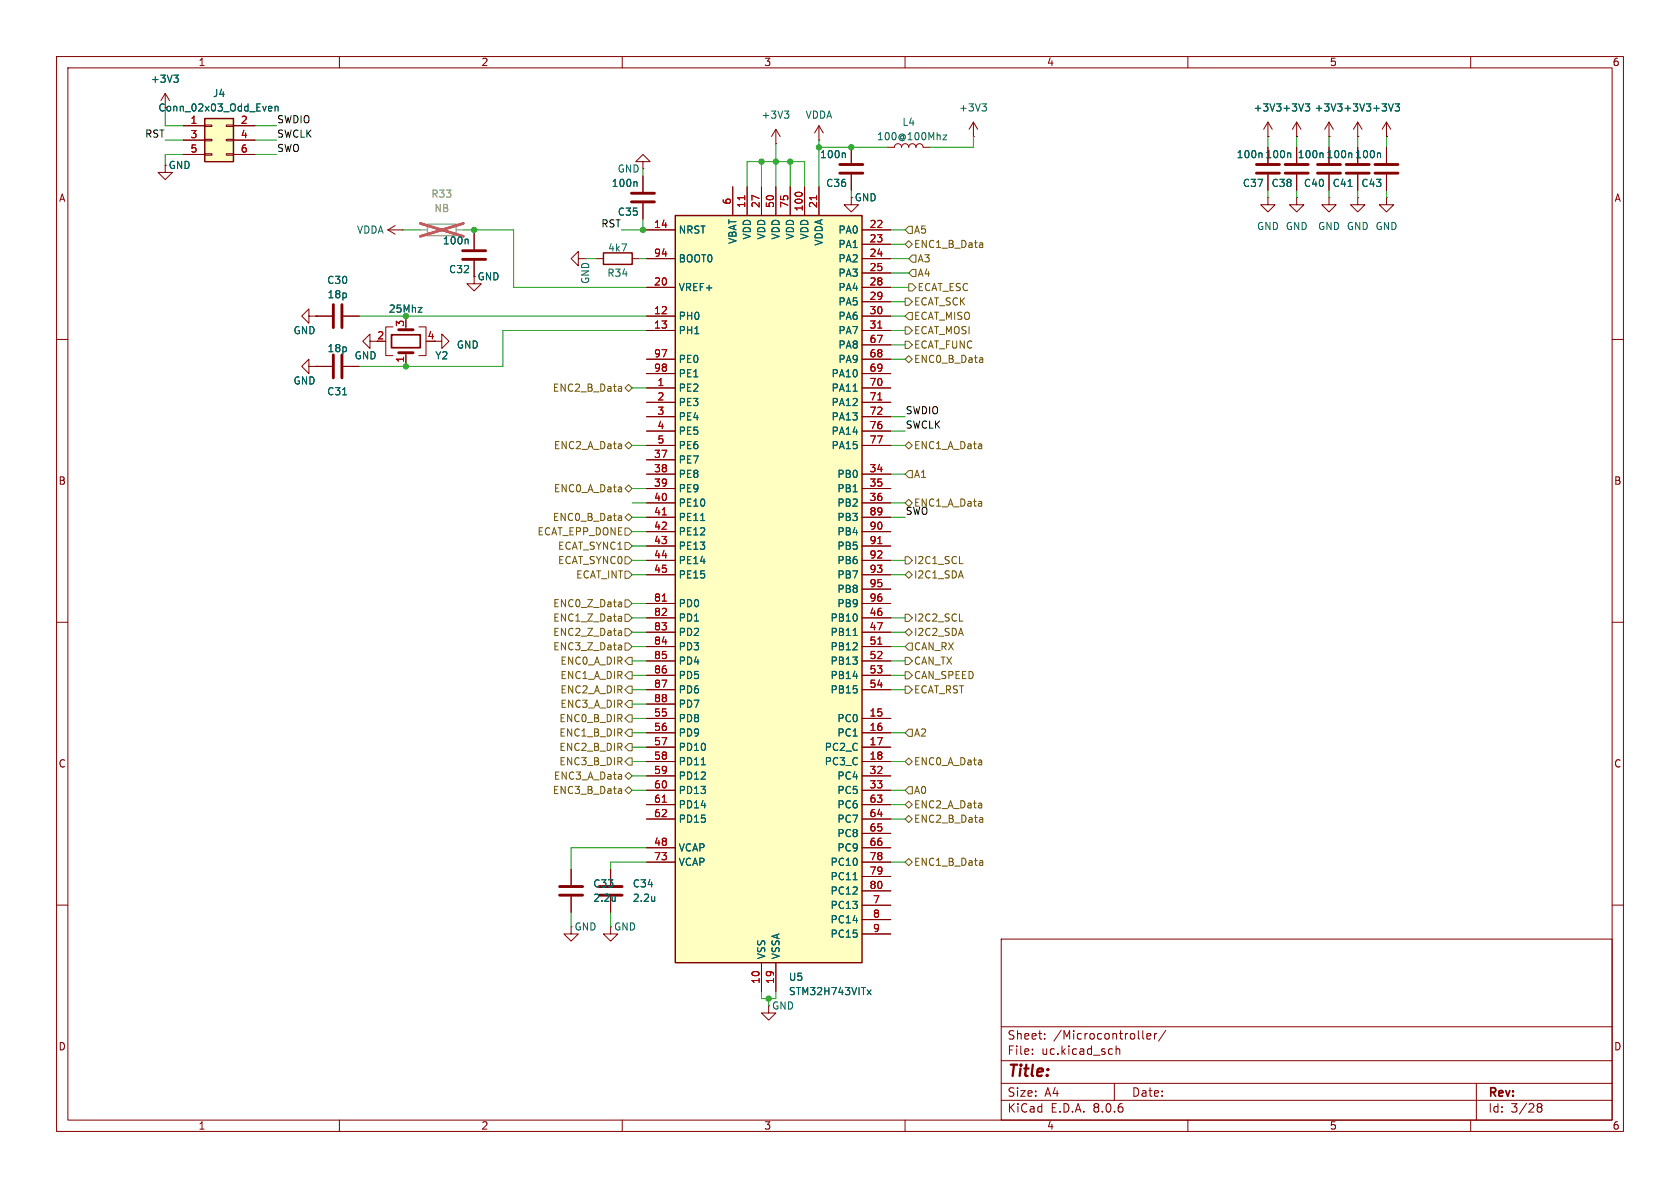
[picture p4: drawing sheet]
<svg xmlns="http://www.w3.org/2000/svg" width="297mm" height="210mm" viewBox="0 0 297 210" stroke-linecap="round" stroke-linejoin="round" font-family="sans-serif">
<g fill="none" stroke="#840000" stroke-width=".18">
<path d="M10 10h277v190h-277zM12 12h273v186h-273zM29.2 16.5l-.8 1.3M29.2 16.5v2.6M29.2 16.5l.8 1.3M60 10v2M110 10v2M160 10v2M210 10v2M260 10v2M29.2 29.2v1.3h1.3l-1.3 1.3-1.3-1.3h1.3M69.8 39.9l-1.2 .7"/>
<path d="M172.1 24.1h.1M172.1 21.6l-.8 1.3M172.1 21.6v2.5M172.1 21.6l.7 1.3M224.2 34.9v1.3h1.2l-1.2 1.3-1.3-1.3h1.3M224.2 34.9h.1M10 60h2M68.6 40.6l1.2 .8M68.6 40.6h2.5M71.1 40.6h.1M285 60h2M54.6 64.8v-1.3l-1.3 1.3 1.3 1.2v-1.2h1.3"/>
<path d="M55.9 64.8h.1M10 110h2M285 110h2M10 160h2M285 160h2M101 163.8v1.3h1.2l-1.2 1.3-1.3-1.3h1.3M107.9 163.8v1.3h1.3l-1.3 1.3-1.2-1.3h1.2M177 166h108v32h-108zM60 198v2M110 198v2M160 198v2M177 194.5h108"/>
<path d="M177 191.5h108M177 187.5h108M177 181.5h108M182.5 186.3v.1M182.5 185.5v.1M184.7 183.6v.1M184.7 182.8v.1M197 191.5v3M197.3 184.9v1.5M197.3 185.5l.2-.1 .4 .1 .1 .9M202 182.2v1.3l.2 .2M202.7 183.2l.8-.1-.1-.3-.4-.1-.3 .2 .1 .7h.6"/>
<path d="M204.1 182.7v1M204.5 182.7l-.3 .1-.1 .2M206.1 182.1l-1.3 2M210 198v2M260 198v2M261 191.5v6.5M271.7 195.5l.3 .2M271.7 195.4l.3-.3 .5 .1 .1 .3-.3 .2M272 195.7h.3M272 195.7l-.3 .3M272.3 195.7l.3 .3-.1 .5-.5 .1-.3-.3"/>
</g>
<path d="M30.7 13.3h.8l-.4 .5M31.3 13.8l.2 .2v.3l-.2 .2M173.6 18.4h.8l-.4 .4M174.1 18.8l.3 .3v.3l-.3 .2" fill="none" stroke="#006464" stroke-width=".18"/>
<path d="M119.4 38.1h33v132.1h-33z" fill="#ffffc2"/>
<path d="M119.4 38.1h33v132.1h-33z" fill="none" stroke="#840000" stroke-width=".25"/>
<g fill="none" stroke="#840000" stroke-width=".18">
<path d="M113.7 28.6h1.2l-1.2-1.3-1.3 1.3h1.3v1.2M113.7 29.8h.1M113.7 31.1v2.8M113.7 35.9v2.8M129.5 33v5.1M132.1 33v5.1M134.6 33v5.1M137.2 33v5.1M139.7 33v5.1M142.2 33v5.1M144.8 33v5.1M240 34.9v1.3h1.3l-1.3 1.3-1.2-1.3h1.2"/>
<path d="M240 34.9h.1M245.1 34.9v1.3h1.3l-1.3 1.3-1.3-1.3h1.3M245.1 34.9h.1M114.3 55.9h5.1M114.3 58.4h5.1M114.3 40.6h5.1M114.3 50.8h5.1M114.3 45.7h5.1M152.4 55.9h5.1M152.4 58.4h5.1M152.4 40.6h5.1M152.4 50.8h5.1"/>
<path d="M152.4 43.2h5.1M152.4 45.7h5.1M152.4 48.3h5.1M152.4 53.3h5.1M65.4 60.3v-1.2l-1.3 1.2 1.3 1.3v-1.3h1.3M114.3 68.6h5.1M114.3 71.1h5.1M114.3 73.7h5.1M114.3 76.2h5.1M114.3 78.7h5.1M114.3 63.5h5.1M114.3 66h5.1"/>
<path d="M152.4 68.6h5.1M152.4 71.1h5.1M152.4 73.7h5.1M152.4 76.2h5.1M152.4 78.7h5.1M152.4 61h5.1M152.4 63.5h5.1M152.4 66h5.1M114.3 83.8h5.1M114.3 86.4h5.1M114.3 88.9h5.1M114.3 81.3h5.1"/>
<path d="M114.3 91.4h5.1M114.3 94h5.1M114.3 96.5h5.1M114.3 99.1h5.1M152.4 83.8h5.1M152.4 86.4h5.1M152.4 88.9h5.1M152.4 91.4h5.1M152.4 94h5.1M152.4 96.5h5.1M152.4 99.1h5.1M114.3 101.6h5.1"/>
<path d="M114.3 109.2h5.1M114.3 111.8h5.1M114.3 114.3h5.1M114.3 116.8h5.1M114.3 119.4h5.1M114.3 106.7h5.1M152.4 101.6h5.1M152.4 109.2h5.1M152.4 111.8h5.1M152.4 114.3h5.1M152.4 116.8h5.1M152.4 119.4h5.1"/>
<path d="M152.4 106.7h5.1M152.4 104.1h5.1M114.3 127h5.1M114.3 129.5h5.1M114.3 132.1h5.1M114.3 134.6h5.1M114.3 137.2h5.1M114.3 139.7h5.1M114.3 121.9h5.1M114.3 124.5h5.1M152.4 127h5.1M152.4 129.5h5.1"/>
<path d="M152.4 132.1h5.1M152.4 134.6h5.1M152.4 137.2h5.1M152.4 139.7h5.1M152.4 121.9h5.1M114.3 149.9h5.1M114.3 142.2h5.1M114.3 144.8h5.1M114.3 152.4h5.1M152.4 149.9h5.1M152.4 142.2h5.1M152.4 144.8h5.1"/>
<path d="M152.4 147.3h5.1M152.4 152.4h5.1M152.4 154.9h5.1M152.4 157.5h5.1M134.6 170.2v5.1M135.9 177.8v1.3h1.3l-1.3 1.2-1.3-1.2h1.3M137.2 170.2v5.1M152.4 160h5.1M152.4 162.6h5.1M152.4 165.1h5.1"/>
</g>
<path d="M131.7 34.6v.7M144.4 34.6v.7M155.2 58h.7M155.2 70.7h.7M117.1 91h.7M155.2 96.1h.7M117.1 106.3h.7M155.2 113.9h.7M117.1 141.8h.7" fill="none" stroke="#a90000" stroke-width=".18"/>
<path d="M112.4 32.1l.2 .2v.7M150.8 69.2h.7M123.9 92h.7M150.8 112.3h.7M124 135.2h.7M150.8 155.5h.7M153.3 175l.7 .8M154 175l-.7 .8" fill="none" stroke="#006464" stroke-width=".18"/>
<path d="M111.6 34.2h4.1M111.6 35.7h4.1" fill="none" stroke="#840000" stroke-width=".51"/>
<path d="M36.2 21h5.1v7.6h-5.1z" fill="#ffffc2"/>
<g fill="none" stroke="#840000" stroke-width=".18">
<path d="M32.4 22.2h3.8M32.4 24.8h3.8M32.4 27.3h3.8M36.2 27.2h1.3v.2h-1.3zM36.2 24.6h1.3v.3h-1.3zM36.2 22.1h1.3v.3h-1.3zM40 27.2h1.3v.2h-1.3zM40 24.6h1.3v.3h-1.3zM40 22.1h1.3v.3h-1.3zM41.3 22.2h3.8M41.3 24.8h3.8M41.3 27.3h3.8"/>
<path d="M113.7 31.1v2.8M113.7 35.9v2.8M129.5 33v5.1M132.1 33v5.1M134.6 33v5.1M137.2 25.4h.1M137.2 22.9l-.8 1.2M137.2 22.9v2.5M137.2 33v5.1M137.2 22.9l.7 1.2M139.7 33v5.1M142.2 33v5.1"/>
<path d="M144.8 24.8h.1M144.8 22.2l-.8 1.3M144.8 22.2v2.6M144.8 33v5.1M144.8 22.2l.7 1.3M150.5 34.9v1.3h1.3l-1.3 1.3-1.3-1.3h1.3M150.5 26v2.8M150.5 30.9v2.8M156.8 26h1.3a.64 .64 0 0 1 .6-.6 .64 .64 0 0 1 .7 .6 .64 .64 0 0 1 .6-.6 .64 .64 0 0 1 .7 .6 .64 .64 0 0 1 .6-.6 .64 .64 0 0 1 .6 .6 .64 .64 0 0 1 .7-.6 .64 .64 0 0 1 .6 .6h1.3M224.2 24.1h.1M224.2 21.6v2.5M224.2 26v2.8"/>
<path d="M224.2 30.9v2.8M224.2 21.6l-.8 1.3M224.2 21.6l.7 1.3M229.2 34.9v1.3h1.3l-1.3 1.3-1.2-1.3h1.2M229.2 34.9h.1M229.2 24.1h.1M229.2 21.6v2.5M229.2 26v2.8M229.2 30.9v2.8M229.2 21.6l-.7 1.3M229.2 21.6l.8 1.3M234.9 34.9v1.3h1.3l-1.3 1.3-1.2-1.3h1.2"/>
<path d="M234.9 34.9h.1M234.9 24.1h.1M234.9 21.6v2.5M234.9 26v2.8M234.9 30.9v2.8M234.9 21.6l-.7 1.3M234.9 21.6l.8 1.3M240 24.1h.1M240 21.6l-.7 1.3M240 21.6v2.5M240 26v2.8M240 30.9v2.8"/>
<path d="M240 21.6l.8 1.3M245.1 24.1h.1M245.1 21.6l-.8 1.3M245.1 21.6v2.5M245.1 26v2.8M245.1 30.9v2.8M245.1 21.6l.8 1.3M54.6 55.9v-1.3l-1.3 1.3 1.3 1.3v-1.3h1.3M55.9 55.9h.1M55.9 55.9h2.8M60.7 55.9h2.8M69.5 57.8h-1.3v5.1h1.3"/>
<path d="M74 57.8h1.3v5.1h-1.3M83.8 46.1v4.1h1.3l-1.3 1.2-1.3-1.2h1.3M83.8 41.3v2.8M102.2 45.7v-1.2l-1.2 1.2 1.2 1.3v-1.3h1.3M103.5 45.7h.1M105.4 45.7h1.3M111.8 45.7h1.2M114.3 45.7h5.1M114.3 55.9h5.1M114.3 58.4h5.1M114.3 40.6h5.1M114.3 50.8h5.1"/>
<path d="M152.4 45.7h5.1M152.4 55.9h5.1M152.4 58.4h5.1M152.4 40.6h5.1M152.4 50.8h5.1M152.4 43.2h5.1M152.4 48.3h5.1M152.4 53.3h5.1M55.9 64.8h.1M55.9 64.8h2.8M60.7 64.8h2.8M67.9 60.3h.3"/>
<path d="M71.8 62.4v1.7M76.8 60.3h1.3v-1.2l1.3 1.2-1.3 1.3v-1.3M114.3 68.6h5.1M114.3 71.1h5.1M114.3 73.7h5.1M114.3 76.2h5.1M114.3 78.7h5.1M114.3 63.5h5.1M114.3 66h5.1M152.4 68.6h5.1M152.4 71.1h5.1M152.4 73.7h5.1"/>
<path d="M152.4 76.2h5.1M152.4 78.7h5.1M152.4 61h5.1M152.4 63.5h5.1M152.4 66h5.1M114.3 83.8h5.1M114.3 86.4h5.1M114.3 88.9h5.1M114.3 81.3h5.1M114.3 91.4h5.1M114.3 94h5.1M114.3 96.5h5.1"/>
<path d="M114.3 99.1h5.1M152.4 83.8h5.1M152.4 86.4h5.1M152.4 88.9h5.1M152.4 91.4h5.1M152.4 94h5.1M152.4 96.5h5.1M152.4 99.1h5.1M114.3 101.6h5.1M114.3 109.2h5.1M114.3 111.8h5.1M114.3 114.3h5.1"/>
<path d="M114.3 116.8h5.1M114.3 119.4h5.1M114.3 106.7h5.1M152.4 101.6h5.1M152.4 109.2h5.1M152.4 111.8h5.1M152.4 114.3h5.1M152.4 116.8h5.1M152.4 119.4h5.1M152.4 106.7h5.1M152.4 104.1h5.1M114.3 127h5.1"/>
<path d="M114.3 129.5h5.1M114.3 132.1h5.1M114.3 134.6h5.1M114.3 137.2h5.1M114.3 139.7h5.1M114.3 121.9h5.1M114.3 124.5h5.1M152.4 127h5.1M152.4 129.5h5.1M152.4 132.1h5.1M152.4 134.6h5.1M152.4 137.2h5.1"/>
<path d="M152.4 139.7h5.1M152.4 121.9h5.1M101 153.7v2.8M101 158.5v2.8M107.9 153.7v2.8M107.9 158.5v2.8M114.3 149.9h5.1M114.3 142.2h5.1M114.3 144.8h5.1M114.3 152.4h5.1M152.4 149.9h5.1M152.4 142.2h5.1"/>
<path d="M152.4 144.8h5.1M152.4 147.3h5.1M152.4 152.4h5.1M152.4 154.9h5.1M152.4 157.5h5.1M134.6 170.2v5.1M137.2 170.2v5.1M152.4 160h5.1M152.4 162.6h5.1M152.4 165.1h5.1"/>
</g>
<path d="M36.2 21h5.1v7.6h-5.1zM106.7 44.7h5.1v2h-5.1z" fill="none" stroke="#840000" stroke-width=".25"/>
<g fill="none" stroke="#006464" stroke-width=".18">
<path d="M30.7 13.3h.8l-.4 .5M31.3 13.8l.2 .2v.3l-.2 .2M47.7 18.8h.3l.1 .3-.6 .1M48 19.6h-.3M48.6 18.9l.2-.1h.3l.1 .8M48.6 18.8v.8M138.7 19.6h.8l-.5 .5M230.7 18.4h.8l-.4 .4M231.3 18.8l.2 .3v.3l-.2 .2M246.6 18.4h.8l-.4 .4M247.2 18.8l.2 .3v.3l-.2 .2M112.4 32.1l.2 .2v.7"/>
<path d="M139.2 20.1l.3 .3v.3l-.3 .2M149.3 27l.1 .2v.7M166.7 23.9h.7l-.7 .8h.7M228 27l.2 .2v.7M238.3 33h.7M243.9 27l.2 .2v.7M73.9 54.3h.7l-.7 .9h.7M82.6 42.3l.2 .2v.6M60.6 69.8h.7M150.8 69.2h.7M123.9 92h.7M150.8 112.3h.7"/>
<path d="M124 135.2h.7M108.8 158.5v.8M108.8 159.2l-.1 .1M115.7 158.5v.8M115.7 159.2v.1M150.8 155.5h.7M153.3 175l.7 .8M154 175l-.7 .8"/>
</g>
<path d="M69.2 59.2h5.1v2.3h-5.1z" fill="none" stroke="#840000" stroke-width=".3"/>
<g fill="none" stroke="#840000" stroke-width=".51">
<path d="M148.5 29.1h4M148.5 30.6h4M222.1 29.1h4.1M222.1 30.6h4.1M227.2 29.1h4.1M227.2 30.6h4.1M232.9 29.1h4.1M232.9 30.6h4.1M238 29.1h4.1M238 30.6h4.1M243.1 29.1h4M243.1 30.6h4"/>
<path d="M58.9 53.8v4.1M60.5 53.8v4.1M70.5 58.3h2.5M81.8 44.3h4.1M81.8 45.8h4.1M58.9 62.7v4.1M60.5 62.7v4.1M70.5 62.4h2.5M98.9 158.2h4.1M98.9 156.7h4.1M105.9 158.2h4.1M105.9 156.7h4.1"/>
</g>
<path d="M75.6 39.6h5v2.1h-5z" fill="none" stroke="#a1a1a1" stroke-width=".25"/>
<path d="M74.3 40.6h1.3M80.6 40.6h1.3" fill="none" stroke="#a1a1a1" stroke-width=".18"/>
<path d="M74.3 39.5l7.6 2.3M81.9 39.5l-7.6 2.3" fill="none" stroke="#e65255" stroke-width=".46"/>
<g fill="none" stroke="#725600" stroke-width=".18">
<path d="M160 57.8h.7l.6 .6-.6 .7h-.7zM160 52.7h.7l.6 .6-.6 .7h-.7zM160.7 42.5l.6 .7-.6 .6-.7-.6zM160.7 50.2h.6l.6 .6-.6 .6h-.6zM160.7 40h.6v1.3h-.6l-.7-.7zM160.7 55.2h.6v1.3h-.6l-.7-.6zM160.7 45.7l.6-.6h.6v1.3h-.6zM160.7 48.3l.6-.7h.6v1.3h-.6zM173.6 42.9l.1 .2v.7M173.7 43.7l-.1 .1M173.7 43.2l-.1 .1M109.7 68.3l.2 .2v.7"/>
<path d="M109.9 69.1l-.1 .1M109.9 68.6l-.1 .1M110.5 78.7l.6-.6 .7 .6-.7 .7zM110.5 68.6l.6-.7 .7 .7-.7 .6zM160 78.7l.7-.6 .6 .6-.6 .7zM160 60.3h.7l.6 .7-.6 .6h-.7zM160.7 62.9l.6 .6-.6 .6-.7-.6zM173.6 63.2l.1 .2v.7M173.7 64l-.1 .1M173.7 63.5l-.1 .1M109.7 91.2l.2 .2v.6M109.9 92h-.1"/>
<path d="M109.9 91.5h-.1M110.5 91.4l.6-.6 .7 .6-.7 .7zM110.5 93.3h.6l.7 .7-.7 .6h-.6zM110.5 86.4l.6-.7 .7 .7-.7 .6zM110.5 95.9h.6l.7 .6-.7 .7h-.6zM110.5 98.4h.6l.7 .7-.7 .6h-.6zM160 98.4h.7l.6 .7-.6 .6h-.7zM160.7 83.2h.6v1.3h-.6l-.7-.7zM160.7 88.3l.6 .6-.6 .6-.7-.6zM169.6 99.6h.6M109.7 106.4l.2 .2v.7M109.7 109l.2 .1v.7"/>
<path d="M109.7 111.5l.2 .2v.6M109.7 114l.2 .2v.7M109.9 109.7l-.4 .1M109.9 112.3h-.4M109.9 111.8l-.4 .1M109.9 107.2l-.4 .1M109.9 106.7l-.4 .1M109.9 114.8l-.4 .1M109.9 114.3l-.4 .1M109.9 109.3h-.4M110.5 101h.6l.7 .6-.7 .6h-.6zM110.5 111.1h.6l.7 .7-.7 .6h-.6z"/>
<path d="M110.5 106h.6l.7 .7-.7 .6h-.6zM110.5 113.7h.6l.7 .6-.7 .6h-.6zM110.5 108.6h.6l.7 .6-.7 .7h-.6zM111.1 118.7h.7v1.3h-.7l-.6-.6zM111.1 116.2h.7v1.3h-.7l-.6-.7zM160 118.7h.7l.6 .7-.6 .6h-.7zM160 111.8l.7-.7 .6 .7-.6 .6zM160 108.6h.7l.6 .6-.6 .7h-.7zM160 101.6l.7-.6 .6 .6-.6 .6zM160 116.2h.7l.6 .6-.6 .7h-.7zM160.7 113.7h.6v1.2h-.6l-.7-.6zM169.6 109.8h.6"/>
<path d="M109.7 139.4l.2 .2v.7M109.9 139.7l-.1 .1M110.5 139.7l.6-.6 .7 .6-.7 .6zM110.5 137.2l.6-.7 .7 .7-.7 .6zM110.5 124.5l.6-.7h.7v1.3h-.7zM111.1 134h.7v1.3h-.7l-.6-.7zM111.1 126.4h.7v1.2h-.7l-.6-.6zM111.1 128.9h.7v1.3h-.7l-.6-.7zM111.1 121.3h.7v1.3h-.7l-.6-.7zM111.1 131.4h.7v1.3h-.7l-.6-.6zM160 134.6l.7-.6 .6 .6-.6 .7zM160 121.3h.7l.6 .6-.6 .7h-.7z"/>
<path d="M160.7 139.1h.6v1.2h-.6l-.7-.6zM160.7 128.9h.6v1.3h-.6l-.7-.7zM109.9 140.2l-.1 .1M160 152.4l.7-.6 .6 .6-.6 .6zM160 144.8l.7-.7 .6 .7-.6 .6zM160.7 141.6l.6 .6-.6 .7-.7-.7zM173.6 144.5l.1 .2v.7M173.6 152.1l.1 .2v.7M173.7 152.9l-.1 .1M173.7 152.4l-.1 .1M173.7 145.3l-.1 .1M173.7 144.8l-.1 .1"/>
</g>
<g fill="none" stroke="#009600" stroke-width=".18">
<path d="M29.2 19.1v3.1h3.2M29.2 24.8h3.2M32.4 27.3h-3.2v1.9M45.1 24.8h3.8M45.1 22.2h3.8M45.1 27.3h3.8M113.7 29.8v1.3M113.7 38.7v1.9M132.1 33v-4.4h10.1v4.4M134.6 28.6v4.4M137.2 25.4v7.6M139.7 28.6v4.4"/>
<path d="M144.8 26h12M144.8 24.8v8.2M150.5 33.7v1.2M172.1 24.1v1.9h-7.6M224.2 24.1v1.9M224.2 33.7v1.2M229.2 24.1v1.9M229.2 33.7v1.2M234.9 24.1v1.9M234.9 33.7v1.2M240 24.1v1.9M240 33.7v1.2"/>
<path d="M245.1 24.1v1.9M245.1 33.7v1.2M63.5 55.9h50.8M71.1 40.6h3.2M71.8 55.9v.6M81.9 40.6h8.9v10.2h23.5M83.8 40.6v.7M103.5 45.7h1.9M109.9 40.6h4.4M113 45.7h1.3M114.3 58.4h-25.4v6.4h-25.4M157.5 40.6h2.5"/>
<path d="M157.5 58.4h2.5M157.5 55.9h2.5M157.5 48.3h3.2M157.5 53.3h2.5M157.5 50.8h3.2M157.5 43.2h2.5M157.5 45.7h3.2M71.8 64.1v.7M111.8 78.7h2.5M111.8 68.6h2.5M157.5 63.5h2.5M157.5 61h2.5"/>
<path d="M157.5 73.7h2.5M157.5 78.7h2.5M157.5 76.2h2.5M111.8 99.1h2.5M111.8 96.5h2.5M111.8 88.9h2.5M111.8 91.4h2.5M111.8 94h2.5M111.8 86.4h2.5M157.5 99.1h2.5M157.5 83.8h2.5M157.5 88.9h2.5"/>
<path d="M157.5 91.4h2.5M111.8 119.4h2.5M111.8 114.3h2.5M111.8 116.8h2.5M111.8 111.8h2.5M111.8 109.2h2.5M111.8 106.7h2.5M111.8 101.6h2.5M157.5 119.4h2.5M157.5 114.3h2.5M157.5 116.8h2.5M157.5 111.8h2.5"/>
<path d="M157.5 109.2h2.5M157.5 101.6h2.5M111.8 124.5h2.5M111.8 121.9h2.5M111.8 129.5h2.5M111.8 127h2.5M111.8 132.1h2.5M111.8 139.7h2.5M111.8 137.2h2.5M111.8 134.6h2.5M157.5 121.9h2.5M157.5 129.5h2.5"/>
<path d="M157.5 139.7h2.5M157.5 134.6h2.5M114.3 152.4h-6.4v1.3M114.3 149.9h-13.3v3.8M157.5 152.4h2.5M157.5 142.2h2.5M157.5 144.8h2.5M101 161.3v2.5M107.9 161.3v2.5M134.6 175.3v1.2h2.6v-1.2M135.9 176.5v1.3"/>
</g>
<path d="M131.7 34.6v.7M144.4 34.6v.7M155.2 58h.7M155.2 70.7h.7M117.1 91h.7M155.2 96.1h.7M117.1 106.3h.7M155.2 113.9h.7M117.1 141.8h.7" fill="none" stroke="#a90000" stroke-width=".18"/>
<g fill="#009600" stroke="#009600" stroke-width=".18">
<circle cx="135.9" cy="176.5" r=".46"/>
<circle cx="71.8" cy="55.9" r=".46"/>
<circle cx="139.7" cy="28.6" r=".46"/>
<circle cx="150.5" cy="26" r=".46"/>
<circle cx="137.2" cy="28.6" r=".46"/>
<circle cx="134.6" cy="28.6" r=".46"/>
<circle cx="144.8" cy="26" r=".46"/>
<circle cx="83.8" cy="40.6" r=".46"/>
<circle cx="71.8" cy="64.8" r=".46"/>
<circle cx="113.7" cy="40.6" r=".46"/>
</g>
<text font-size="2.8" fill="#840000" x="178" y="190.9">Title:</text>
<g font-size="2.1" fill="#840000">
<text x="178" y="184">Sheet:</text>
<text x="186.2" y="184">/Microcontroller/</text>
<text x="178" y="186.7">File:</text>
<text x="184.1" y="186.7">uc.kicad_sch</text>
<text x="178" y="196.9">KiCad</text>
<text x="178" y="194.1">Size:</text>
<text x="184.7" y="194.1">A4</text>
<text x="185.7" y="196.9">E.D.A.</text>
<text x="193.3" y="196.9">8.0.6</text>
<text x="200" y="194.1">Date:</text>
<text x="263" y="194.3">Rev:</text>
<text x="263" y="196.9">Id:</text>
<text x="267.1" y="196.9">3/28</text>
</g>
<g font-size="1.8" fill="#840000">
<text x="35" y="11.9">1</text>
<text x="85" y="11.9">2</text>
<text x="135" y="11.9">3</text>
<text x="185" y="11.9">4</text>
<text x="235" y="11.9">5</text>
<text x="285" y="11.9">6</text>
<text x="27.9" y="19.9">Conn_02x03_Odd_Even</text>
<text x="10.3" y="35.9">A</text>
<text x="29.7" y="30.1">GND</text>
<text x="151" y="35.8">GND</text>
<text x="285.3" y="35.9">A</text>
<text x="84.3" y="49.8">GND</text>
<text x="75.5" y="60.1">4</text>
<text x="10.3" y="85.9">B</text>
<text x="285.3" y="85.9">B</text>
<text x="10.3" y="135.9">C</text>
<text x="285.3" y="135.9">C</text>
<text x="10.3" y="185.9">D</text>
<text x="285.3" y="185.9">D</text>
<text x="35" y="199.9">1</text>
<text x="85" y="199.9">2</text>
<text x="135" y="199.9">3</text>
<text x="185" y="199.9">4</text>
<text x="235" y="199.9">5</text>
<text x="285" y="199.9">6</text>
</g>
<g font-size="1.8" fill="#006464">
<text x="26.6" y="14.8">+3V3</text>
<text x="37.5" y="17.4">J4</text>
<text x="134.5" y="21.2">+3V3</text>
<text x="142.3" y="21.2">VDDA</text>
<text x="159.4" y="22.5">L4</text>
<text x="169.4" y="19.9">+3V3</text>
<text x="221.5" y="19.9">+3V3 +3V3</text>
<text x="232.3" y="19.9">+3V3 +3V3 +3V3</text>
<text x="144.9" y="28.2">100n</text>
<text x="154.9" y="25">100@100Mhz</text>
<text x="218.5" y="28.2">100n 100n</text>
<text x="229.3" y="28.2">100n 100n 100n</text>
<text x="108" y="33.2">100n</text>
<text x="109.1" y="30.7">GND</text>
<text x="146" y="33.2">C36</text>
<text x="219.6" y="33.2">C37</text>
<text x="224.7" y="33.2">C38</text>
<text x="230.4" y="33.2">C40</text>
<text x="235.5" y="33.2">C41</text>
<text x="240.6" y="33.2">C43</text>
<text x="63" y="41.5">VDDA</text>
<text x="109.1" y="38.3">C35</text>
<text x="119.9" y="41.5">NRST</text>
<text x="148.1" y="41.5">PA0</text>
<text x="222.1" y="40.9">GND GND</text>
<text x="232.9" y="40.9">GND GND GND</text>
<text x="78.2" y="43.4">100n</text>
<text x="107.4" y="44.7">4k7</text>
<text x="119.9" y="46.6">BOOT0</text>
<text x="130.4" y="43.2" transform="rotate(-90 130.4 43.2)">VBAT</text>
<text x="132.9" y="42.4" transform="rotate(-90 132.9 42.4)">VDD</text>
<text x="135.5" y="42.4" transform="rotate(-90 135.5 42.4)">VDD</text>
<text x="138" y="42.4" transform="rotate(-90 138 42.4)">VDD</text>
<text x="140.6" y="42.4" transform="rotate(-90 140.6 42.4)">VDD</text>
<text x="143.1" y="42.4" transform="rotate(-90 143.1 42.4)">VDD</text>
<text x="145.6" y="43.5" transform="rotate(-90 145.6 43.5)">VDDA</text>
<text x="148.1" y="44">PA1</text>
<text x="148.1" y="46.6">PA2</text>
<text x="57.7" y="50.4">C30</text>
<text x="57.8" y="52.9">18p</text>
<text x="79.3" y="48.5">C32</text>
<text x="104.4" y="50.3" transform="rotate(-90 104.4 50.3)">GND</text>
<text x="107.3" y="49.1">R34</text>
<text x="119.9" y="51.7">VREF+</text>
<text x="148.1" y="49.1">PA3</text>
<text x="148.1" y="51.7">PA4</text>
<text x="51.8" y="59.3">GND</text>
<text x="68.6" y="55.5">25Mhz</text>
<text x="119.9" y="56.7">PH0</text>
<text x="119.9" y="59.3">PH1</text>
<text x="148.1" y="54.2">PA5</text>
<text x="148.1" y="56.7">PA6</text>
<text x="148.1" y="59.3">PA7</text>
<text x="57.8" y="62.5">18p</text>
<text x="62.6" y="63.7">GND</text>
<text x="76.9" y="63.7">Y2</text>
<text x="80.7" y="61.8">GND</text>
<text x="119.9" y="64.4">PE0</text>
<text x="148.1" y="61.8">PA8</text>
<text x="148.1" y="64.4">PA9</text>
<text x="51.8" y="68.2">GND</text>
<text x="57.7" y="70.1">C31</text>
<text x="119.9" y="69.4">PE2</text>
<text x="119.9" y="72">PE3</text>
<text x="119.9" y="66.9">PE1</text>
<text x="146.9" y="66.9">PA10</text>
<text x="146.9" y="69.4">PA11</text>
<text x="146.9" y="72">PA12</text>
<text x="119.9" y="74.5">PE4</text>
<text x="119.9" y="77.1">PE5</text>
<text x="146.9" y="74.5">PA13</text>
<text x="146.9" y="77.1">PA14</text>
<text x="119.9" y="82.1">PE7</text>
<text x="119.9" y="79.6">PE6</text>
<text x="146.9" y="79.6">PA15</text>
<text x="119.9" y="84.7">PE8</text>
<text x="119.9" y="87.2">PE9</text>
<text x="119.9" y="89.8">PE10</text>
<text x="147.9" y="84.7">PB0</text>
<text x="147.9" y="87.2">PB1</text>
<text x="147.9" y="89.8">PB2</text>
<text x="119.9" y="92.3">PE11</text>
<text x="119.9" y="94.8">PE12</text>
<text x="147.9" y="92.3">PB3</text>
<text x="147.9" y="94.8">PB4</text>
<text x="119.9" y="97.4">PE13</text>
<text x="119.9" y="99.9">PE14</text>
<text x="147.9" y="97.4">PB5</text>
<text x="147.9" y="99.9">PB6</text>
<text x="119.9" y="102.5">PE15</text>
<text x="119.9" y="107.5">PD0</text>
<text x="147.9" y="102.5">PB7</text>
<text x="147.9" y="105">PB8</text>
<text x="147.9" y="107.5">PB9</text>
<text x="119.9" y="110.1">PD1</text>
<text x="119.9" y="112.6">PD2</text>
<text x="146.7" y="110.1">PB10</text>
<text x="146.7" y="112.6">PB11</text>
<text x="119.9" y="115.2">PD3</text>
<text x="119.9" y="117.7">PD4</text>
<text x="146.7" y="115.2">PB12</text>
<text x="146.7" y="117.7">PB13</text>
<text x="119.9" y="120.2">PD5</text>
<text x="119.9" y="122.8">PD6</text>
<text x="119.9" y="125.3">PD7</text>
<text x="146.7" y="120.2">PB14</text>
<text x="146.7" y="122.8">PB15</text>
<text x="119.9" y="127.9">PD8</text>
<text x="119.9" y="130.4">PD9</text>
<text x="147.9" y="127.9">PC0</text>
<text x="147.9" y="130.4">PC1</text>
<text x="119.9" y="132.9">PD10</text>
<text x="119.9" y="135.5">PD11</text>
<text x="145.7" y="132.9">PC2_C</text>
<text x="145.7" y="135.5">PC3_C</text>
<text x="119.9" y="138">PD12</text>
<text x="119.9" y="140.6">PD13</text>
<text x="119.9" y="143.1">PD14</text>
<text x="147.9" y="138">PC4</text>
<text x="147.9" y="140.6">PC5</text>
<text x="147.9" y="143.1">PC6</text>
<text x="119.9" y="145.6">PD15</text>
<text x="147.9" y="145.6">PC7</text>
<text x="147.9" y="148.2">PC8</text>
<text x="119.9" y="150.7">VCAP</text>
<text x="119.9" y="153.3">VCAP</text>
<text x="146.7" y="153.3">PC10</text>
<text x="146.7" y="155.8">PC11</text>
<text x="147.9" y="150.7">PC9</text>
<text x="104.8" y="157.1">C33</text>
<text x="104.8" y="159.6">2.2u</text>
<text x="111.8" y="157.1">C34</text>
<text x="111.8" y="159.6">2.2u</text>
<text x="146.7" y="160.9">PC13</text>
<text x="146.7" y="158.3">PC12</text>
<text x="101.5" y="164.7">GND</text>
<text x="108.5" y="164.7">GND</text>
<text x="146.7" y="163.4">PC14</text>
<text x="146.7" y="166">PC15</text>
<text x="135.5" y="169.7" transform="rotate(-90 135.5 169.7)">VSS</text>
<text x="138" y="169.7" transform="rotate(-90 138 169.7)">VSSA</text>
<text x="139.4" y="173.6">U5</text>
<text x="136.4" y="178.7">GND</text>
<text x="139.4" y="176.1">STM32H743VITx</text>
</g>
<g font-size="1.8" fill="#a90000">
<text x="33.6" y="22">1</text>
<text x="42.5" y="22">2</text>
<text x="33.6" y="24.5">3</text>
<text x="33.6" y="27.1">5</text>
<text x="42.5" y="24.5">4</text>
<text x="42.5" y="27.1">6</text>
<text x="115.5" y="40.4">14</text>
<text x="129.3" y="36.3" transform="rotate(-90 129.3 36.3)">6</text>
<text x="131.8" y="36.9" transform="rotate(-90 131.8 36.9)">11</text>
<text x="134.4" y="36.9" transform="rotate(-90 134.4 36.9)">27</text>
<text x="136.9" y="36.9" transform="rotate(-90 136.9 36.9)">50</text>
<text x="139.4" y="36.9" transform="rotate(-90 139.4 36.9)">75</text>
<text x="142" y="37.5" transform="rotate(-90 142 37.5)">100</text>
<text x="144.5" y="36.9" transform="rotate(-90 144.5 36.9)">21</text>
<text x="153.6" y="40.4">22</text>
<text x="115.5" y="45.5">94</text>
<text x="153.6" y="42.9">23</text>
<text x="153.6" y="45.5">24</text>
<text x="115.5" y="50.5">20</text>
<text x="153.6" y="48">25</text>
<text x="153.6" y="50.5">28</text>
<text x="153.6" y="53.1">29</text>
<text x="71.5" y="57.9" transform="rotate(-90 71.5 57.9)">3</text>
<text x="115.5" y="55.6">12</text>
<text x="115.5" y="58.2">13</text>
<text x="153.6" y="55.6">30</text>
<text x="153.6" y="58.2">31</text>
<text x="66.6" y="60.1">2</text>
<text x="71.5" y="64.2" transform="rotate(-90 71.5 64.2)">1</text>
<text x="115.5" y="63.2">97</text>
<text x="115.5" y="65.8">98</text>
<text x="153.6" y="60.7">67</text>
<text x="153.6" y="63.2">68</text>
<text x="153.6" y="65.8">69</text>
<text x="116.1" y="68.3">1</text>
<text x="116.1" y="70.9">2</text>
<text x="153.6" y="68.3">70</text>
<text x="153.6" y="70.9">71</text>
<text x="116.1" y="73.4">3</text>
<text x="116.1" y="75.9">4</text>
<text x="153.6" y="73.4">72</text>
<text x="153.6" y="75.9">76</text>
<text x="115.5" y="81">37</text>
<text x="115.5" y="83.6">38</text>
<text x="116.1" y="78.5">5</text>
<text x="153.6" y="83.6">34</text>
<text x="153.6" y="78.5">77</text>
<text x="115.5" y="86.1">39</text>
<text x="115.5" y="88.6">40</text>
<text x="153.6" y="86.1">35</text>
<text x="153.6" y="88.6">36</text>
<text x="115.5" y="91.2">41</text>
<text x="115.5" y="93.7">42</text>
<text x="153.6" y="91.2">89</text>
<text x="153.6" y="93.7">90</text>
<text x="115.5" y="96.3">43</text>
<text x="115.5" y="98.8">44</text>
<text x="115.5" y="101.3">45</text>
<text x="153.6" y="96.3">91</text>
<text x="153.6" y="98.8">92</text>
<text x="153.6" y="101.3">93</text>
<text x="115.5" y="106.4">81</text>
<text x="153.6" y="103.9">95</text>
<text x="153.6" y="106.4">96</text>
<text x="115.5" y="109">82</text>
<text x="115.5" y="111.5">83</text>
<text x="153.6" y="109">46</text>
<text x="153.6" y="111.5">47</text>
<text x="115.5" y="114">84</text>
<text x="115.5" y="116.6">85</text>
<text x="115.5" y="119.1">86</text>
<text x="153.6" y="114">51</text>
<text x="153.6" y="116.6">52</text>
<text x="153.6" y="119.1">53</text>
<text x="115.5" y="121.7">87</text>
<text x="115.5" y="124.2">88</text>
<text x="153.6" y="121.7">54</text>
<text x="115.5" y="126.7">55</text>
<text x="115.5" y="129.3">56</text>
<text x="115.5" y="131.8">57</text>
<text x="153.6" y="126.7">15</text>
<text x="153.6" y="129.3">16</text>
<text x="153.6" y="131.8">17</text>
<text x="115.5" y="134.4">58</text>
<text x="115.5" y="136.9">59</text>
<text x="153.6" y="134.4">18</text>
<text x="153.6" y="136.9">32</text>
<text x="115.5" y="139.4">60</text>
<text x="115.5" y="142">61</text>
<text x="153.6" y="139.4">33</text>
<text x="153.6" y="142">63</text>
<text x="115.5" y="149.6">48</text>
<text x="115.5" y="144.5">62</text>
<text x="153.6" y="144.5">64</text>
<text x="153.6" y="147.1">65</text>
<text x="153.6" y="149.6">66</text>
<text x="115.5" y="152.1">73</text>
<text x="153.6" y="152.1">78</text>
<text x="153.6" y="154.7">79</text>
<text x="153.6" y="157.2">80</text>
<text x="154.2" y="159.8">7</text>
<text x="154.2" y="162.3">8</text>
<text x="154.2" y="164.8">9</text>
<text x="134.4" y="174" transform="rotate(-90 134.4 174)">10</text>
<text x="136.9" y="174" transform="rotate(-90 136.9 174)">19</text>
</g>
<g font-size="1.8" fill="#0f0f0f">
<text x="48.9" y="21.9">SWDIO</text>
<text x="25.6" y="24.4">RST</text>
<text x="48.9" y="24.4">SWCLK</text>
<text x="48.9" y="27">SWO</text>
<text x="106.2" y="40.3">RST</text>
<text x="160" y="73.3">SWDIO</text>
<text x="160" y="75.9">SWCLK</text>
<text x="160" y="91.1">SWO</text>
</g>
<g font-size="1.8" fill="#989898">
<text x="76.2" y="35.2">R33</text>
<text x="76.7" y="37.7">NB</text>
</g>
<g font-size="1.8" fill="#725600">
<text x="161.5" y="41.5">A5</text>
<text x="161.5" y="44">ENC1_B_Data</text>
<text x="162.1" y="46.6">A3</text>
<text x="162.1" y="51.7">ECAT_ESC</text>
<text x="162.1" y="49.1">A4</text>
<text x="161.5" y="56.7">ECAT_MISO</text>
<text x="161.5" y="59.3">ECAT_MOSI</text>
<text x="161.5" y="54.2">ECAT_SCK</text>
<text x="161.5" y="64.4">ENC0_B_Data</text>
<text x="161.5" y="61.8">ECAT_FUNC</text>
<text x="97.6" y="69.4">ENC2_B_Data</text>
<text x="97.8" y="79.6">ENC2_A_Data</text>
<text x="161.5" y="79.6">ENC1_A_Data</text>
<text x="97.8" y="87.2">ENC0_A_Data</text>
<text x="161.5" y="84.7">A1</text>
<text x="161.5" y="89.8">ENC1_A_Data</text>
<text x="94.9" y="94.8">ECAT_EPP_DONE</text>
<text x="97.6" y="92.3">ENC0_B_Data</text>
<text x="98.5" y="97.4">ECAT_SYNC1</text>
<text x="98.5" y="99.9">ECAT_SYNC0</text>
<text x="161.5" y="99.9">I2C1_SCL</text>
<text x="97.7" y="107.5">ENC0_Z_Data</text>
<text x="101.8" y="102.5">ECAT_INT</text>
<text x="161.5" y="102.5">I2C1_SDA</text>
<text x="97.7" y="112.6">ENC2_Z_Data</text>
<text x="97.7" y="110.1">ENC1_Z_Data</text>
<text x="161.5" y="112.6">I2C2_SDA</text>
<text x="161.5" y="110.1">I2C2_SCL</text>
<text x="97.7" y="115.2">ENC3_Z_Data</text>
<text x="99" y="117.7">ENC0_A_DIR</text>
<text x="161.5" y="115.2">CAN_RX</text>
<text x="161.5" y="117.7">CAN_TX</text>
<text x="99" y="125.3">ENC3_A_DIR</text>
<text x="99" y="122.8">ENC2_A_DIR</text>
<text x="99" y="120.2">ENC1_A_DIR</text>
<text x="161.5" y="122.8">ECAT_RST</text>
<text x="161.5" y="120.2">CAN_SPEED</text>
<text x="98.8" y="127.9">ENC0_B_DIR</text>
<text x="98.8" y="130.4">ENC1_B_DIR</text>
<text x="161.5" y="130.4">A2</text>
<text x="98.8" y="135.5">ENC3_B_DIR</text>
<text x="98.8" y="132.9">ENC2_B_DIR</text>
<text x="161.5" y="135.5">ENC0_A_Data</text>
<text x="97.6" y="140.6">ENC3_B_Data</text>
<text x="97.8" y="138">ENC3_A_Data</text>
<text x="161.5" y="140.6">A0</text>
<text x="161.5" y="143.1">ENC2_A_Data</text>
<text x="161.5" y="145.6">ENC2_B_Data</text>
<text x="161.5" y="153.3">ENC1_B_Data</text>
</g>
</svg>
